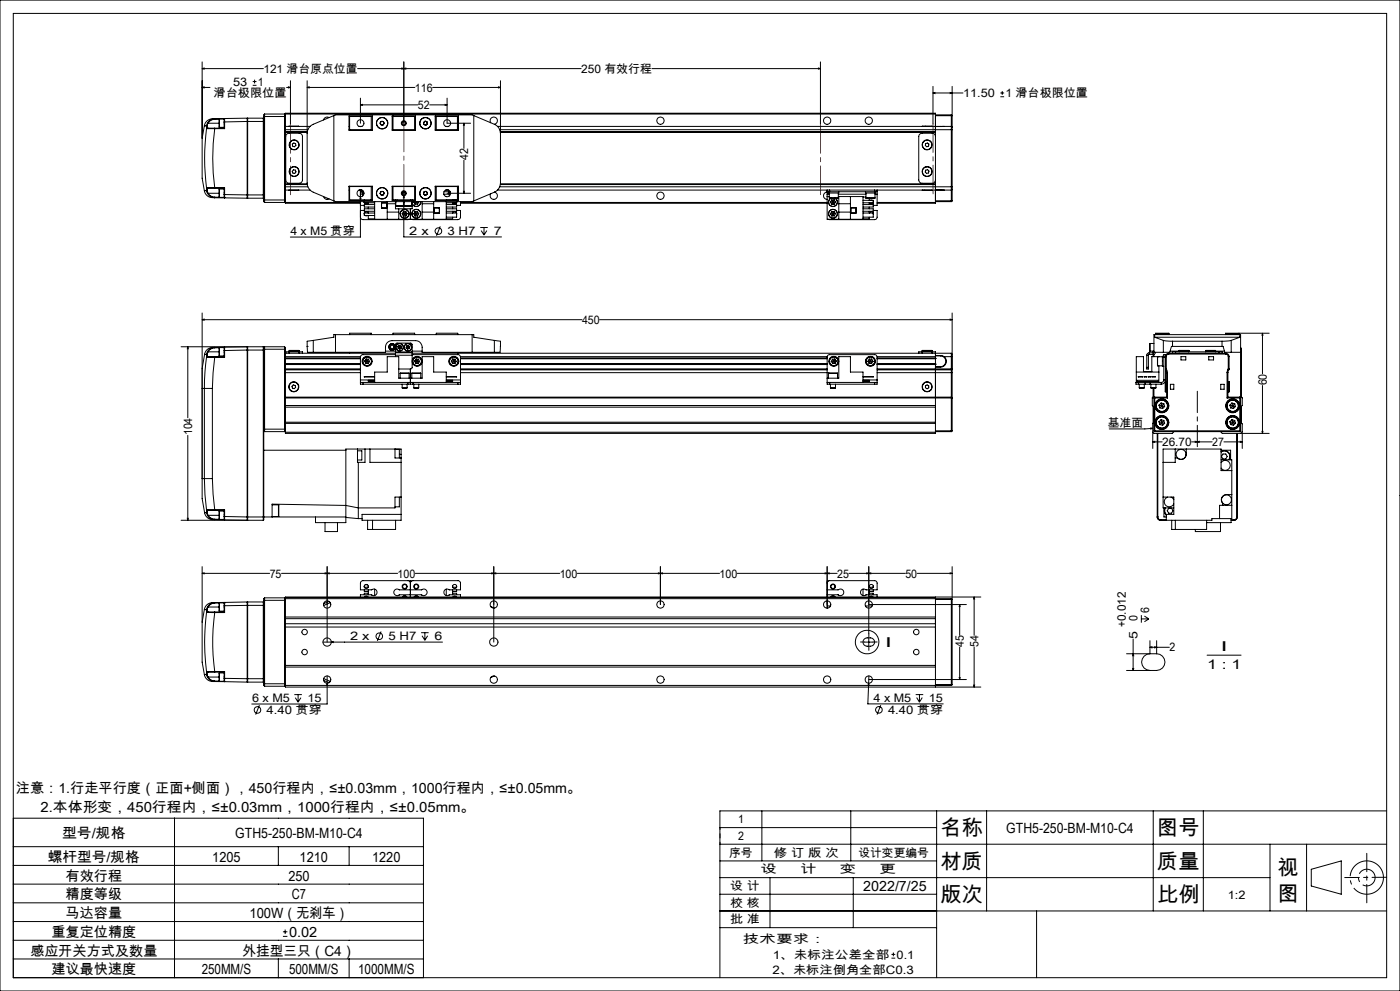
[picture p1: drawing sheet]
<svg xmlns="http://www.w3.org/2000/svg" width="420mm" height="297mm" viewBox="0 0 420 297" stroke-linecap="round" stroke-linejoin="round" font-family="sans-serif">
<g fill="none" stroke="#000" stroke-width=".3">
<path d="M0 0h420v297h-420zM4 4h412v289h-412zM60.6 18.6v22.8M121.1 18.6v18.3M246.1 18.6v18.8M60.6 20.6l.6-.2v.3zM60.6 26.2l.6-.2v.3zM60.6 20.6h18.4M60.6 26.2h2.4M61.3 37.7h.1M61.3 37.7l.7 .1M61.3 37.7l-.7 3.7"/>
<path d="M62 38.3a69.6 69.6 0 0 0 0 18.2M62 38.3l.3 .3M62 37.8v.5M62.1 38.2l.3 .2M62.1 38.2l-.1 .1M62.1 37.7v.5M62.1 37.7l-.1 .1M62.3 38.6h2.1M62.3 36.9l-.3 .9M62.3 36.9h.1M62.4 38.4h2M62.4 38.4l-.1 .2"/>
<path d="M62.4 36.9l-.3 .8M62.4 36.9h3.3M63.7 35.6a2.52 2.52 0 0 0-2.4 2.1M63.7 35.6h.7M64.4 38.6a65.7 65.7 0 0 0 0 17.7M64.4 38.4v.2M64.4 35.6a2.54 2.54 0 0 0-2.1 1.3M64.4 35.6v.1M64.4 35.7l-1.5 .6-.5 .6M64.4 38.6h3M64.4 38.4h2.8M64.4 35.7h1.4"/>
<path d="M65.8 35.7v2.5M65.8 35.7h1.4M65.8 38.2h1.4M67.2 36.5h.2M67.2 35.7v.8M67.2 38.4l.2 .2M67.2 36.5v1.9M67.4 35.5v1M67.4 35.5l6.8-.1v1M67.4 35.5l-.2 .2M67.4 36.5v2.1M67.4 35.5l-3 .1"/>
<path d="M74.2 36.4v22M74.2 36.4l-6.8 .1M74.2 36.4h4.9M74.3 35.4v24M74.3 35.4l-.1 .2M74.3 35.4h4.7M75.8 25.6h1.1M75.8 24.4h1.1M76.4 23.9v1.1M79 35.4v24M79 35.4l.1 .2M79.1 34.9v1.5"/>
<path d="M79.1 36.4v22M79.1 34.9h6.5M79.4 34.2v26.5M79.4 34.2l-.3 .2v.5M79.4 34.2h6M85.4 34.2v26.5M85.4 34.2l.2 .2M85.6 34.2v-.3h195v.3M85.6 34.4v.5M85.6 34.2v.2M85.6 34.9v25M85.6 37.9h7.4"/>
<path d="M85.6 38.9h6.8M85.6 39.6h6.5M85.6 39.7h6.5M85.6 34.2h195M85.6 39.5h6.6M86 26.2h1.1M86.5 26l.6 .2-.6 .1zM86.6 37.9h3M87.1 24.2v13.2M92.1 26.2l.6-.2v.3zM92.1 24.2v30.6a3 3 0 0 0 1.9 2.8l6.2 2.6M92.1 26.2h32.4"/>
<path d="M98.7 35.2a1.12 1.12 0 0 0-1.7 .7M100.2 34.6l-6.2 2.6a2.94 2.94 0 0 0-1.9 2.8M100.2 34.6v25.6M100.2 34.6l.4-.2h41l.5 .2M104.7 34.8h7v4.2h-7zM104.7 37.9h.2M104.7 38.9h.2M104.9 38.9h6.8M107.3 20.6h67M107.7 37.9h.9M108.1 31.4l.6-.1v.3zM108.1 29.4v7.5"/>
<path d="M108.1 31.4h17.2M111.4 34.9v4M111.7 34.9h-6.8v4.1M114.1 36.9l.2 .5M114.3 37.4h.6M114.4 36.4l-.3 .5M114.4 36.4h.5M114.9 36.4l.3 .5M115.2 36.9l-.3 .5M117.7 34.8h6.9v4.2h-6.9zM117.7 34.9h6.9M117.7 38.9h6.9"/>
<path d="M117.9 34.9v4M118 34.8l.1 .1M120.5 20.4l.6 .2-.6 .1zM121.1 20.6l.6-.2v.3zM124.4 34.9v4M127.1 36.7l.1 .6M127.2 37.3l.5 .2M127.5 36.3l.6 .2M127.5 36.3l-.4 .4M128.1 36.5l.1 .6M128.2 37.1l-.5 .4M128.9 31.4h5.2"/>
<path d="M129.8 26.2h20.3M130.6 34.9h6.8v4.1M130.6 34.8h6.9v4.2h-6.9zM130.6 38.9h6.8M130.9 34.9v4M133.5 31.3l.6 .1-.6 .2zM133.7 37.9h.9M134.1 29.4v7.5h7.1M137.2 34.9v4M137.4 37.9h.1M137.4 38.9h.1M139.2 36.9l.1 .6h-.3z"/>
<path d="M139.2 36.9v7.6M142.1 34.6l6.2 2.6a2.94 2.94 0 0 1 1.8 2.8M142.1 34.6v25.6M147.2 36.8a1.1 1.1 0 0 1 .4-1.6 1.1 1.1 0 0 1 1.6 .6 1.1 1.1 0 0 1-.9 1.4M149.2 37.9h133M149.5 26l.6 .2-.6 .1zM149.9 38.9h135.5M150.1 39.6h130.5M150.1 39.7h130.5M150.1 39.5h130.5M150.1 24.2v31.2l-.5 1.1-.8 .8-6.7 2.9M195.6 20.6h50.5"/>
<path d="M245.5 20.4l.6 .2-.6 .1zM276.6 37.9h3M279.9 27.9l.6-.2v.3zM279.9 27.9h9M279.9 25.9v11.2M280.6 34.2v4.7M280.6 38.9v17.1M280.6 34.4h4.8M280.6 34.7h4.8M282.2 37.9h-1.6v1M282.2 37.9h1M282.2 37.9h.1"/>
<path d="M283.2 37.9h-1M283.2 37.9h2.2M285 27.7l.6 .2-.6 .1zM285.4 37.9v1M285.4 37.9l.2 .2M285.4 38.9h.2M285.4 34.4v.3M285.4 34.4l.2 .2-.2 .1M285.4 34.7v3.2M285.4 38.9v17.1M285.6 38.1v.8M285.6 38.9v17.1"/>
<path d="M285.6 25.9v12.2M300.1 29h1.1M300.1 27.9h1.1M300.7 27.3v1.1M60.6 41.4v12l.7 3.8M61.3 57.2a2.44 2.44 0 0 0 2.4 2M61.3 57.2h.1M62 56.5l.1 .2M62 56.5v.5M62 57l.1 .1M62 57l.3 1M62 57l-.7 .2"/>
<path d="M62.1 57.1l.3 .8M62.1 56.7v.4M62.3 56.3l-.3 .2M62.3 56.3l.1 .1M62.3 58a2.56 2.56 0 0 0 2.1 1.3M62.4 56.4h2M62.4 56.4l-.3 .3M62.4 57.9l-.1 .1M62.4 57.9l.5 .7 1.5 .5M62.4 57.9h3.3M63.7 59.2l.7 .1M64.4 56.3h-2.1"/>
<path d="M64.4 56.3v.1M64.4 59.1v.2M64.4 56.3h3M64.4 56.4h2.8M64.4 59.3h3M64.4 59.1h1.4M65.8 56.7v2.5M65.8 56.7h1.4M65.8 59.2h1.4M67.2 58.3h.2M67.2 58.3v.9M67.2 59.2l.2 .1"/>
<path d="M67.2 59.2h.1M67.2 56.4v1.9M67.4 58.3v1M67.4 56.3l-.2 .1M67.4 56.3v2M67.4 58.3l6.8 .1M74.2 58.4v1l-6.8-.1M74.2 58.4h4.9M74.2 59.3l.1 .1M74.3 59.4h4.7M79.1 58.4v1.5M79.1 59.9v.5l.3 .3"/>
<path d="M79.1 59.3l-.1 .1M79.1 59.9h6.5M85.6 59.9v.5M85.6 57h7.4M85.6 56h6.8M85.6 55.2h6.5M85.6 55.3h6.6M86 40.2l.5-.3h3.2a.96 .96 0 0 1 1 1v13a.96 .96 0 0 1-1 1h-3a1.02 1.02 0 0 1-1-1v-13zM86.6 57h3M87.7 43.2l.5-.3 .5 .2 .1 .5-.5 .4-.5-.2zM88 50.9l.6 .1 .2 .5-.4 .5-.5-.1-.2-.5zM97 58.9a1.12 1.12 0 0 0 1.7 .7"/>
<path d="M104.7 55.8h7v4.2h-7zM104.7 57h.2M104.7 56h.2M104.9 55.8v4.1h6.8M104.9 55.9h6.8M107.7 57h.9M108.1 59l.2 .6h-.3zM108.1 56.9v14.1h-21M108.6 57.5v.4h.6M108.8 57.9v.8M108.9 57.5h-.8v.7h.7M108.9 57.2v.3"/>
<path d="M108.9 57.5h.2M109.3 59.9v.1M111.4 55.9v4M114.1 58l.3 .4M114.3 57.4l-.2 .6M114.4 58.4h.5M114.9 57.4l.3 .5M114.9 57.4h-.6M115.2 57.9l-.3 .5M117.7 55.8h6.9v4.2h-6.9zM117.7 59.9h6.9M117.7 55.9h6.9"/>
<path d="M117.9 55.9v4M118.1 59.9l-.1 .1M118.6 59.9v.1M119.1 59.9v.1M120.6 57.9h1M120.9 57.5h.5M121.1 58.7l.2 .6h-.3zM121.1 57.2v13.8h29.4M123.1 59.9v.1M123.6 59.9h.2M124.4 55.9v4M127.1 58.1l.4 .4"/>
<path d="M127.2 57.5l-.1 .6M127.8 57.4l.4 .4M127.8 57.4l-.6 .1M128 58.3l-.5 .2M128.2 57.8l-.2 .5M130.6 55.8h6.9v4.2h-6.9zM130.6 55.9h6.8M130.9 55.9v4M133.1 58.2h1.7M133.2 57.5h1.9M133.7 57h.9M133.8 58.9h.1"/>
<path d="M133.9 59.9v.1M134.1 57.9h7.1M134.6 57.5v.4h.6M134.8 57.9v.8M135.8 59.9v.1M137.2 55.9v4M137.4 57.9h.1M137.4 57.5h.1M137.4 55.8v4.1h-6.8M137.4 57h.1M137.4 56h.1M137.4 59.3h.1"/>
<path d="M137.5 59.3l-.1 .1M137.5 57.9v1.4M137.5 58.2h.1M139 57.3h.3l-.1 .6zM139.2 48v9.9M148.3 57.6a1.11 1.11 0 0 1 .9 1.4 1.11 1.11 0 0 1-1.5 .7 1.11 1.11 0 0 1-.5-1.6M149.2 57h98.9M149.9 56h135.5M150.1 55.2h130.5M150.1 55.3h130.5M248.1 57.5h.8M248.1 57h.8"/>
<path d="M248.1 57.5v.7M248.1 57.6a1.09 1.09 0 0 0-1 1.1 1.09 1.09 0 0 0 1 1.1M248.1 57v.5M248.1 58.2v7.5h10.8v-6.8h-7.4M248.1 58.9h.7M248.1 58.2h.7M248.6 57.5v.4h3v-.4M248.8 59.3h2.7M248.8 57.9v1.4M248.9 57v.5M248.9 57h13.5M248.9 57.5h13.5"/>
<path d="M249.3 59.4a1.35 1.35 0 0 0-.5 2 1.35 1.35 0 0 0 2.1 0 1.35 1.35 0 0 0-.4-2M249.4 59.4a1.31 1.31 0 0 0-.5 2 1.31 1.31 0 0 0 2 0 1.31 1.31 0 0 0-.5-2M249.5 59.9l-.4 .7M249.5 59.9l.4 .7M250.3 59.9h-.8M250.3 59.9l.3 .7M250.3 59.9l-.4 .7M251.5 57.9v1.4M251.5 58.2h8.3M251.6 58.9v6.8M255.1 58.9v6.8M258.9 59.1h.9"/>
<path d="M259.6 57.5v.4h3v-.4M259.8 59.3v.1M259.8 59.3h2.7M259.8 57.9v1.4M259.8 59.4h.1M260.8 59.4v.6M262.4 57h.7M262.4 57.5h.7M262.4 57v.5M262.5 59.3l-2.7 .1M262.5 57.9v1.4M262.5 58.2h.6"/>
<path d="M263.1 57.5v.7M263.1 57v.5M263.1 58.2v3.4h-1.1M263.1 57h19.1M276.6 57h3M277.7 43.1l.5-.2 .5 .3-.1 .6-.5 .2-.5-.4zM277.7 51l.6-.1 .4 .4-.2 .6-.5 .1-.4-.5zM280.6 56v.9h1.6M280.6 40.9a.96 .96 0 0 0-1-1h-3a1.02 1.02 0 0 0-1 1v13a1.02 1.02 0 0 0 1 1h3a.96 .96 0 0 0 1-1M280.6 56v4.7M282.2 56.9l1 .1M282.2 57h1"/>
<path d="M282.2 56.9v.1M283.2 57h2.2M285.4 56h.2M285.4 56v1M285.4 57v3.2M285.6 56v.7M285.6 56.7l-.2 .3M285.6 56.7v3.5M79.4 60.7h6M85.6 60.7v.2h22.5M85.6 60.4v.3M85.6 60.7h22.5"/>
<path d="M85.6 60.4l-.2 .3M100.2 60.2l.4 .2h41l.5-.2M108.1 65.1l.3 .5 .5 .2 13.9-.1M108.1 61.6h1.2M108.1 63.1h1.2M109.3 60.7h.1M109.3 60.8a.61 .61 0 0 0 .6 .4 .61 .61 0 0 0 .6-.4v.5M109.3 60.4v.3zM109.3 63.8v.8h3.1M109.3 63.8h3.1M109.3 60.8h3.1M109.3 63.9v.3"/>
<path d="M109.4 60.9h1M109.6 64.6h.6M110.5 63.3v.5a.63 .63 0 0 0-.6-.3 .63 .63 0 0 0-.6 .3M110.5 62.1v.5M110.5 64.6v1h1.9M112.4 60.4v5.3h21.5v-5.3M112.4 61.3h-3.1v.8h3.1M112.4 62.6h-3.1v.7h3.1M114.4 60.8h1.6v1.6h-1.6zM114.5 62.3h1.5M114.5 60.8h1.5M116.2 60.4v5.3"/>
<path d="M116.2 61.1h2.4M116.2 63.6h3.4M118.6 60.4v.3M118.6 61.8v.8h5v-.8M118.6 60.7v1.1M118.6 61.8h5M118.6 60.7h.1M118.7 61.6h2.3M118.7 60.4v1.2M119.6 62.6v3.1M120.6 64.1h1.5M120.6 64.1l.4 .6"/>
<path d="M121 63.4h.7M121 64.7h.8M121 63.4l-.4 .7M121 63.4l.4 .7M121 60.4v1.2M121 60.7h.2M121.2 61.6h.1M121.2 60.4v1.2M121.3 61.7h1.3M121.4 64.1l.4 .6M121.4 64.1l-.4 .6M121.7 63.4l.4 .7"/>
<path d="M121.7 63.4l-.3 .7M122.1 64.1l-.3 .6M122.6 61.6h.9M123.1 62.6v3.1M123.5 61.6l-.9 .1M123.5 60.4v1.2M123.5 60.7h.1M123.6 60.4v.3M123.6 60.9a1.32 1.32 0 0 0 1.6 1 1.32 1.32 0 0 0 1-1.5 1.34 1.34 0 0 1-1 1.5 1.34 1.34 0 0 1-1.6-.8M123.6 60.7v1.1M124.1 64.1l.4 .6M124.1 64.1h1.5"/>
<path d="M124.1 60.6l.4 .6M124.1 60.6h1.5M124.2 60.4l-.1 .2M124.4 60h.2M124.5 63.4h.8M124.5 63.4l-.4 .7M124.5 64.7h.8M124.5 63.4l.4 .7M124.5 61.2h.8M124.8 60.4l.1 .2M124.9 64.1l.4 .6M124.9 64.1l-.4 .6"/>
<path d="M124.9 60.6l.4 .6M124.9 60.6l-.4 .6M125 60.4l-.1 .2M125.3 63.4l.3 .7M125.3 63.4l-.4 .7M125.6 60.4v.2M125.6 64.1l-.3 .6M125.6 60.6l-.3 .6M126.6 60.4v5.3M126.6 61.1h3.5M126.6 63.6h3.5M130.1 60.4v5.3"/>
<path d="M130.2 62.3h1.6v1.6h-1.6zM130.3 62.3h1.5v1.5h-1.5M132.1 67.8l-1.1 2.9M133.9 61.3h3.1v.8h-3.1M133.9 62.6h3.1v.7h-3.1M133.9 63.8h3.1M133.9 60.8h3.1M135.8 63.3v.5a.66 .66 0 0 1 .6-.3 .66 .66 0 0 1 .6 .3M135.8 62.1v.5M135.8 65.1v.5h-1.9M135.9 60.9h1M136.1 60h.6"/>
<path d="M137 60h.1M137 60.8a.64 .64 0 0 1-.6 .4 .64 .64 0 0 1-.6-.4v.5M137 60.4v.3zM137 63.9v.3M137 63.1h1.1v2.3l-.7 .4-13.9-.1M137 63.8v1.3h-3.1M137 60.7h.1M138.1 60.4v1.2h-1.1M138.1 60.9h110M138.1 60.7h110M144.1 68.2h2.2M144.4 69.1l.8 1.3"/>
<path d="M145.2 68.2v2.2M146 69.1l-.8 1.3M249.1 64.1l.5 .6M249.1 60.6h1.5M249.1 60.6l.4 .6M249.5 63.4l-.4 .7M249.5 63.4l.4 .7M249.9 64.1l.4 .6M249.9 64.1l-.3 .6M249.9 60.6l.4 .6M249.9 60.6l-.4 .6M250.2 63.4h-.7"/>
<path d="M250.2 63.4l.4 .6M250.2 63.4l-.3 .7M250.3 61.2h-.8M250.3 64.7h-.7M250.6 64l-.3 .7M250.6 64l-1.5 .1M250.6 60.6l-.3 .6M251.6 61.1h3.5M251.6 63.6h3.5M255.2 62.3h1.6v1.6h-1.6zM256.8 62.3h-1.5v1.5h1.5M258.9 60h3.1v.8"/>
<path d="M258.9 61.3h3.1v.8h-3.1M258.9 62.6h3.1v.7h-3.1M258.9 63.8h3.1M258.9 60.8h3.1M260.8 63.3v.5a.63 .63 0 0 1 .6-.3 .63 .63 0 0 1 .6 .3M260.8 62.1v.5M260.8 65.1v.5h-1.9M260.9 60.9h1M261.1 60h.6M262 60.8a.61 .61 0 0 1-.6 .4 .61 .61 0 0 1-.6-.4v.5M262 60.4v.3M262 63.9v.3"/>
<path d="M262 63.1h1.1v2.1l-.2 .4-.5 .2-13.9-.1M262 63.8v1.3h-3.1M262 60.7h.1M263.1 60.7h17.5M280.6 60.7v.2h-17.5M280.6 60.4h4.8M280.6 60.2h4.8M285.4 60.2h.2M285.4 60.2v.2M285.6 60.2l-.2 .2M60.6 95.8l.6-.2v.4zM60.6 93.8v49.6"/>
<path d="M60.6 95.8h114M179.9 95.8h105.7M285 95.6l.6 .2-.6 .2zM285.6 93.8v16.8M371.7 99.9v.4M378.7 99.9l.2 .6h-.3zM378.7 99.9v12.1M380.8 99.9h-13.1v.4M56.3 103.9l.2 .6h-.3zM56.3 103.9v21.3M61.3 116.4h2.4M61.3 116.4v27"/>
<path d="M61.4 106.2l-.8 4.2v6h.7M61.4 106.2l.6 .1M62 106.8l-.5 4.6-.2 5M62 106.8l.3 .3M62 106.3v.5M62.1 106.7l-.1 .1M62.1 106.7l.3 .2M62.1 106.2v.5M62.1 106.2l-.1 .1M62.3 107.1h2.1M62.3 105.3l-.3 1M62.3 105.3l.1 .1"/>
<path d="M62.4 106.9h2M62.4 106.9l-.1 .2M62.4 105.4l-.3 .8M62.4 105.4h3.3M63.7 116.4v27M64.4 104.1a2.63 2.63 0 0 0-3 2.1M64.4 107.1l-.7 9.3M64.4 106.9v.2M64.4 104.1l-1.3 .4-.8 .8M64.4 104.1v.1M64.4 104.2l-1.5 .6-.5 .6M64.4 107.1h3"/>
<path d="M64.4 106.9h2.8M65.8 104.2h-1.4M65.8 104.2v2.5M65.8 104.2h1.4M65.8 106.7h1.4M67.2 106.9l.2 .2M67.2 105.1h.2M67.2 104.2v.9M67.2 105.1v1.8M67.2 104.2h.1M67.4 104v1.1M67.4 104l6.8-.1v1"/>
<path d="M67.4 104l-.2 .2M67.4 105.1v2M67.4 104l-3 .1M74.2 104.1l.1-.2v52l-.1-.1M74.2 104.9l-6.8 .2M74.2 104.9v50M74.2 104.9h4.9M79 103.9v52M79 103.9l.1 .3M79 103.9h-24.7M79.1 104.2v.5M79.1 104.7v23.9"/>
<path d="M79.1 104.7h6.5M79.4 103.9v25.5M79.4 103.9h6M79.4 103.9l-.3 .3M85.4 103.9v25.5M85.4 103.9l.2 .3v.5M85.6 119v.3M85.6 106.9h22.6M85.6 119.3h199.8M85.6 119h199.8M85.6 105.9h33M85.6 110.6h22.5"/>
<path d="M85.6 110.8h22.5M85.6 111.7h22.5M85.6 104.7v14.3M85.6 107.4h22.5M85.6 109.1h22.5M85.6 107.5h22.5M85.6 109h22.5M85.6 107.3h22.5M85.6 109.3h22.5M86.7 105.3l.1 .1M86.7 105.1h3M86.7 105.4h-1v.5"/>
<path d="M86.7 105.3h3M86.7 105.1v.2M86.7 105.4v.5M86.7 105.4h3M88 115.4l.5 .1 .2 .6-.4 .4-.6-.2-.1-.5zM89.7 105.3v.1M89.7 105.4h1v.5M89.7 105.1v.2M89.7 105.4v.5M92.1 103.8l.2 1.8h1.7M92.1 103.8h.1M94 105.6h21.6a3.4 3.4 0 0 1 .6-2.9l.7-.5 .8-.1h6.9a1.99 1.99 0 0 1 2 2v1.5h21.7"/>
<path d="M94 102l-1.9 .3v1.5M94 102l6.2-.9v-.8h41.9v.8l6.2 .9M94 102v3.6M100.6 100.3v5.3M104.9 100.3v-.4h6.5v.4M104.9 105.6v.3M108.1 114.6v.5h.8M108.1 114.6h.8M108.1 113.9v.7M108.1 113.9h4.3M108.9 114.6h13.5M108.9 115.1h13.5"/>
<path d="M108.9 114.6v.5M109.4 108.2l.3 .7M109.4 108.2l.7 .1M109.7 108.9l.8 .1M109.8 107.6l.8 .1M109.8 107.6l-.4 .6M109.8 107.6l.3 .7M110.1 108.3h.8M110.1 108.3l.4 .7M110.1 108.3l-.4 .6M110.6 107.7l.3 .6M110.6 107.7l-.5 .6"/>
<path d="M110.9 108.3l-.4 .7M112.4 114.6v-3.1h3.8v-4.6h3.4v6.4h7v-6.4h3.5v4.6h3.8v3.1M112.4 114h-1.9v.3h1.9M112.4 112.9h-3.1l3.1 .1M115.6 105.2h3M117.9 100.3v-.4h6.5v.4M118.6 105.7v.8M118.6 105.5v.2M118.6 105.5v-2.3l.4-.4 4.4 .1 .2 .4v2.2M118.6 106.3l-10.1 .1-.4 .6v6.9M118.6 106.5v.4M118.6 105.7h5"/>
<path d="M118.6 106.5h5M118.6 105.5h5M119.3 103.9l.2 .6M119.3 103.9l.6 .2M119.5 104.5l.5 .1M119.6 110.6h3.5M119.8 103.5l.5 .2M119.8 103.5l-.5 .4M119.8 103.5l.2 1.1M119.9 104.1l-.4 .4M119.9 104.1l.5 .2M120.1 111.8h.1"/>
<path d="M120.1 111.9v1.4M120.1 111.8h2.6M120.3 103.7l.1 .6M120.3 103.7l-.4 .4M120.4 104.3l-.4 .3M120.6 116.2h1.5M120.6 115.1v1.1M121.8 104.3l.5 .3M122 103.7l-.2 .6M122 103.7l.4 .4M122.1 115.1v1.1M122.4 114.6h1.5"/>
<path d="M122.4 115.1h.7M122.4 104.1l.4 .4M122.4 104.1l-.6 .2M122.4 114.6v.5M122.5 103.5l-.5 .2M122.5 103.5l.4 .4M122.5 103.5l-.2 1.1M122.7 111.9h.1M122.7 111.9v1.4M122.8 104.5l-.5 .1M122.9 103.9l-.1 .6M122.9 103.9l-.5 .2"/>
<path d="M123.1 115.1h.8M123.1 110.6v4.5M123.5 111.9h2.7M123.5 111.9v1.4M123.6 105.7v.8M123.6 106.5v3.6l-.1 .4-.4 .1M123.6 105.5v.2M123.6 106.3h14.1l.4 .7v6.9M123.6 105.9h161.8M123.6 105.2h3M123.9 114.6h13.5M123.9 114.6v.5"/>
<path d="M123.9 115.1h13.5M124.1 116.2h1.5M124.1 115.1v1.1M124.4 108.2l.3 .7M124.4 108.2l.7 .1M124.7 108.9l.7 .1M124.8 107.6l.8 .1M124.8 107.6l-.4 .6M124.8 107.6l.3 .7M125.1 108.3h.8M125.1 108.3l.3 .7M125.1 108.3l-.4 .6"/>
<path d="M125.6 107.7l.3 .6M125.6 107.7l-.5 .6M125.6 115.1v1.1M125.9 108.3l-.5 .7M126.2 111.8l-2.7 .1M126.2 111.9h.1M126.2 111.9v1.4M130.9 100.3v-.4h6.3l.2 .4M133.9 114h1.9v.3h-1.9M133.9 112.9h3.1l-3.1 .1M133.9 113.9h4.2M135.4 108.2l.3 .7"/>
<path d="M135.4 108.2l.7 .1M135.7 108.9l.8 .1M135.8 107.6l.8 .1M135.8 107.6l-.4 .6M135.8 107.6l.3 .7M136.1 108.3h.8M136.1 108.3l.4 .7M136.1 108.3l-.4 .6M136.6 107.7l.3 .6M136.6 107.7l-.5 .6M136.9 108.3l-.4 .7M137.4 114.6h.7"/>
<path d="M137.4 105.6v.3M137.4 114.6v.5M138.1 106.9h110M138.1 114.6v.5h-.7M138.1 113.9v.7M138.1 110.6h110M138.1 110.8h110M138.1 111.7h110M138.1 107.4h110M138.1 109.1h110M138.1 107.5h110M138.1 109h110"/>
<path d="M138.1 107.3h110M138.1 109.3h110M141.6 100.3v5.3M148.3 102l1.8 .3-.1 3.3h-1.7M148.3 102v3.6M248.1 114.6h.8M248.1 113.3h3.5v-6.4h3.5v4.6h3.8v3.1M248.5 111.9h2.7M248.5 111.9h.1M248.5 111.9v1.4M248.9 114.6h13.5M248.9 115.1h13.5"/>
<path d="M248.9 114.6v.5M249.1 116.2h1.5M249.1 115.1v1.1M249.4 108.3l.4 .6M249.7 107.7l-.3 .6M249.7 107.7l.4 .6M250.1 108.3h-.7M250.1 108.3l.4 .6M250.1 108.3l-.3 .6M250.5 107.6l-.8 .1M250.5 107.6l.4 .6M250.5 107.6l-.4 .7"/>
<path d="M250.5 108.9h-.7M250.6 115.1v1.1M250.9 108.2l-.4 .7M250.9 108.2l-.8 .1M251.2 111.9v1.4M258.9 114h1.9v.3h-1.9M258.9 112.9h3.1l-3.1 .1M258.9 113.9h4.2M260.4 108.3l.3 .6M260.4 108.3h.7M260.7 108.9h.8M260.8 107.6h.7"/>
<path d="M260.8 107.6l-.4 .7M260.8 107.6l.3 .7M261.1 108.3h.8M261.1 108.3l.4 .6M261.1 108.3l-.4 .6M261.5 107.6l.4 .7M261.5 107.6l-.4 .7M261.9 108.3l-.4 .6M262.4 114.6h.7M262.4 114.6v.5M263.1 113.9v-7l-.3-.5-14.1-.1-.6 .6v8.2h.8M263.1 114.6v.5h-.7"/>
<path d="M263.1 113.9v.7M263.1 106.9h17.5M263.1 110.6h22.3M263.1 110.8h22.3M263.1 111.7h22.3M263.1 107.4h17.5M263.1 109.1h17.5M263.1 107.5h17.5M263.1 109h17.5M263.1 107.3h17.5M263.1 109.3h17.5M276.6 105.3l.1 .1"/>
<path d="M276.6 105.1h3M276.6 105.4h-1v.5M276.6 105.3h3M276.6 105.1v.2M276.6 105.4v.5M276.6 105.4h3M277.6 115.6l.5-.2 .5 .2v.6l-.5 .3-.5-.3zM279.6 105.3v.1M279.6 105.4h1v.5M279.6 105.1v.2M279.6 105.4v.5M280.6 105.9v.7h1.6"/>
<path d="M280.6 109.3v1.5M280.6 110.8v.9M280.6 111.7v18.2h-195v-10.6M280.6 105.9v1M280.6 107.3v.1M280.6 109.1v.2M280.6 107.4h.1M280.6 109.1h.1M280.6 106.6h1.6M280.6 106.9v.4M280.6 107.4v1.7M280.6 109.9h1.6"/>
<path d="M280.6 110.1h1.6M282.2 106.6l1 .3M282.2 106.6a1.62 1.62 0 0 1 1.6 1.7 1.62 1.62 0 0 1-1.6 1.6M282.2 106.6h.1M282.2 109.9v.2M283.2 106.9a1.79 1.79 0 0 1 .6 2 1.79 1.79 0 0 1-1.6 1.2M283.2 106.9h2.2M285.4 119l.2 .2-.2 .1M285.4 119v.3M285.4 105.9v1M285.4 105.9l.2 .2v.8h-.2M285.4 110.6v.2"/>
<path d="M285.4 110.6h.2M285.4 110.8v.9M285.4 111.7h.2M285.4 106.9v3.7M285.4 111.7v7.3M285.4 119.3v9.8M285.6 110.7l-.2 .1M285.6 110.6v.1M285.6 110.7v1M285.6 111.7v17.4M340.9 111.5h6.8M341 114h6.5v.3h-6.5z"/>
<path d="M341.5 112.9l1.3 .1zM341.5 114.6h-.7v.5h.7M341.5 114.6h6.9M341.5 115.1h2M341.5 114.6v.5M341.8 116.2h1.5M341.8 115.1v1.1M343.3 112.9l.7 .1zM343.3 115.1v1.1M343.5 115.1h1.5M343.5 114.6v.5M344 110.1v.5h.5v-.5"/>
<path d="M344 106.5h.5M344 110.1h.5M344 106.5v3.6M344.5 112.9l.8 .1zM344.5 106.5v3.6M344.8 105.7l-.6 .2-.2 .6M344.8 106.2l-.3 .3M344.8 105.7v.5M344.9 103l.1 2.2M344.9 103h.1M345 102.9l-.1 .1M345 102.9v2.3"/>
<path d="M345 105.2h1.2M345 102.9h1.2M345 114.6v.5M345 115.1h3.4M345.3 116.2h1.5M345.3 115.1v1.1M345.8 112.9l.8 .1zM345.9 119l-.2 .2v2.3l.5 .5M345.9 119h4.1M345.9 105.2v1.7M345.9 116.3v2.7M346.2 105.5l-.2 .2h-1.2"/>
<path d="M346.2 119.3h.2M346.2 119.3l.2-.3v.3M346.2 106.2v.7M346.2 116.3v2.7M346.2 119.3v9.8M346.4 101.1h25.6M346.4 101.1l2.6 .9M346.4 100.3v.8M346.4 119.3h3.8M346.4 119.3v9.8M346.7 105.6l-.5 .6h-1.4M346.7 100.3v-.4h4v.4"/>
<path d="M346.7 100h4M346.8 115.1v1.1M347.3 106.9v2.7M347.3 106.9h1.4M347.3 109.6h1.4M347.7 106.9h-2.2v4.5h-2.5v-4.5h-2.1v7.7M347.7 109.6v5M348.4 114.6v.5M349 102l2.8 .3M349 105.6h-2.8v-5.3h26v18.7M349 102v3.6M349.1 106.8h-.4v3h.4"/>
<path d="M349.1 113.9l-.3 .6-.4 .1M349.1 113.9h.5M349.1 107h.5M349.1 107v6.9M349.6 114.4v3M349.6 113.9a1.33 1.33 0 0 1-1.2 1.2M349.6 106.9v-.6h-.5v.7M349.6 106.9h.3M349.6 117.4h.3M349.6 114.4h.3M349.6 106.9v7M349.7 110.8l.3 .9"/>
<path d="M349.9 110.6h-.3l.1 .2M349.9 110.6v.1M349.9 106.9v3.7M349.9 114.4l.1 .1M349.9 110.7l-.2 .1M349.9 110.7l.3 1M349.9 114.4v3M350 117.4h-.1M350 119l.2 .3M350 111.7h.2M350 111.7v7.3M350.2 111.7v7.6"/>
<path d="M350.6 105.9v.2M350.6 105.9a1.02 1.02 0 0 0-1 1M350.6 106.1l-.6 .4-.1 .4M350.6 105.9h17.1M350.6 106.1h17.1M351 105.2h2.7M351.1 115.2h1v1.5h-1zM351.8 103.8h-.4l-.5 1.8h-1.9M351.8 102.3h14.8M351.8 103.8h14.8M351.8 102.3v1.5M352.7 105.4h-1v.5"/>
<path d="M352.7 105.4h13M352.7 105.4v.5M353.7 105.1h3M353.7 105.3l.1 .1M353.7 105.3h3M353.7 105.1v.2M354.3 106.9h1.4v1h-1.4zM356.7 105.3l-.1 .1M356.7 105.1v.2M361.7 105.3v.1M361.7 105.1h3M361.7 105.3h3"/>
<path d="M361.7 105.1v.2M362.6 106.9h1.5v1h-1.5zM364.7 105.3l-.1 .1M364.7 105.2h2.6M364.7 105.1v.2M365.7 105.4h1v.5M365.7 105.4v.5M366.2 115.2h1v1.5h-1zM366.6 103.8h.3l.5 1.8h2M366.6 102.3v1.5M367.7 100h4M367.7 105.9v.2"/>
<path d="M367.7 105.9a1.02 1.02 0 0 1 1 1M367.7 106.1l.6 .3 .2 .5M368.1 111.7h.3M368.1 119.3h3.8M368.1 111.7v7.6M368.4 117.4h.1M368.4 119l-.3 .3M368.4 119h4M368.4 111.7v7.3M368.4 114.4v.1M368.4 110.7l-.3 1M368.4 110.7l.3 .1"/>
<path d="M368.4 114.4v3M368.4 117.4h.3M368.4 114.4h.3M368.5 110.6l-.1 .1M368.5 110.6h.2M368.5 106.9h.2M368.5 106.9v3.7M368.7 110.8l-.3 .9M368.7 114.4v3M368.7 110.6v.2M368.7 106.9v3.7M369.4 102l-2.8 .3"/>
<path d="M369.4 105.6h2.8M369.4 102v3.6M371.9 119.3h.3M371.9 119.3v-.3l.3 .3M371.9 119.3v9.8M372 101.1l-2.6 .9M372 100.3v.8M372.2 104.1l.2 .6M372.2 104.7h.2M372.2 119.3v9.8M372.4 119l.3 .2v2.3l-.5 .5M372.4 104.7v14.3"/>
<path d="M378.7 115.5v14.4M56.3 130.5v25.4M79.1 129.1l-.1 26.8M79.1 128.6v.5M79.1 134.9h24.7M79.1 128.6h6.5M79.1 129.1l.3 .3M79.4 129.4h6M85.6 121.5h195M85.6 122h195M85.6 126.9h195M85.6 129.5h195"/>
<path d="M85.6 126.5h195M85.6 129.1l-.2 .3M107.2 135.1h1.3v2.8h-1.3M107.2 134.6v4h2.3v-4M107.5 138.6v16.8M111 134.6v4h9.3M118.5 134.7h1.3v2.6M118.5 134.6v2.7h1.8M119.8 136.2h.5M120.3 136.2v1.1M120.3 137.3v18.6h-11.7v-1.7h11.7M120.3 136.2v-1.6h-16.5v22h-9.1v-1.7"/>
<path d="M280.6 129.1h4.8M280.6 129.4h4.8M285.4 129.1h.2M285.4 129.1v.3M285.6 129.1l-.2 .3M345.2 128.3l.6 .1-.6 .2zM345.8 132.4l.6-.1v.3zM345.8 128.4l-13 .1M345.8 132.4h2.9M345.9 121.8v5M346.2 129.1l.2 .3M346.2 129.1h.2"/>
<path d="M346.2 126.5l-.4 .4v7.5M346.4 129.1v.3M346.4 129.1h25.5M346.4 129.4h25.5M347.2 129.9v25M347.3 129.9v25M347.7 121.4l.2 .8M347.7 121.4l1.7 .4M347.7 126.4l.2 .8M347.7 126.4l.8 .2M347.9 122.2l.9 .2M347.9 127.2l.9 .3"/>
<path d="M348.3 120.8l.8 .2M348.3 120.8l-.6 .6M348.3 120.8l.2 .8M348.3 125.8l.8 .2M348.3 125.8l-.6 .6M348.3 125.8l.2 .8M348.5 121.6l-.6 .6M348.5 121.6l.3 .8M348.5 126.6l.9 .3M348.5 126.6l.3 .9M348.5 126.6l-.6 .6M349.1 121l.3 .8"/>
<path d="M349.1 121l-.6 .6M349.1 126l.3 .9M349.1 126l-.6 .6M349.4 121.8l-.6 .6M349.4 126.9l-.6 .6M352.2 129.4l-.5 .5h-5.5l-.4-.4M352.6 134.6v4h-3.7M355.9 134.6a2.8 2.8 0 0 1-.6 2.8 1.64 1.64 0 0 1-2.1-.1h-.6M357.5 132.4h6.1M358.6 132.3l.6 .1-.6 .2zM359.2 132.4l.6-.1v.3zM366.2 129.4l.5 .5h14.1"/>
<path d="M366.3 138.6a1.5 1.5 0 0 1 2.3-.3 1.5 1.5 0 0 1 0 2.3 1.5 1.5 0 0 1-2.3-.3M366.3 135.4a1.75 1.75 0 0 1 2.3 .2 1.75 1.75 0 0 1 .2 2.2M366.3 135.5a1.65 1.65 0 0 1 2.2 .1 1.65 1.65 0 0 1 .1 2.2M366.3 137.8h3.2v17.6h-5.9v.5h-15.4M366.3 134.9h2.9v2.9M366.9 136.1h.8l.5 .7-.5 .7h-.8l-.5-.7zM367.2 132.4h5.5M369 121.4l.2 .8M369 121.4l.8 .2M369 126.4l.2 .8M369 126.4l.8 .2M369.2 122.2l.8 .2"/>
<path d="M369.2 127.2l.8 .3M369.6 120.8l.8 .2M369.6 120.8l-.6 .6M369.6 120.8l.2 .8M369.6 125.8l-.6 .6M369.6 125.8l.8 .2M369.6 125.8l.2 .8M369.8 121.6l-.6 .6M369.8 121.6l.2 .8M369.8 121.6l.8 .2M369.8 126.6l.2 .9M369.8 126.6l.8 .3"/>
<path d="M369.8 126.6l-.6 .6M370.4 121l.2 .8M370.4 121l-.6 .6M370.4 126l.2 .9M370.4 126l-.6 .6M370.6 121.8l-.6 .6M370.6 126.9l-.6 .6M371 129.9v25M371.2 129.9v25M371.9 129.1v.3M371.9 129.1h.3M372.1 132.3l.6 .1-.6 .2z"/>
<path d="M372.2 129.1l-.3 .3M372.2 126.5l.5 .5v7.4M372.4 121.8v5M372.7 129.4l-.5 .5M378.6 129.3h.3l-.2 .6zM56.2 155.3h.3l-.2 .6zM60.6 143.4v6l.8 4.3M60.6 143.4h.7M61.3 143.4l.2 4.9 .5 4.8M61.3 143.4h2.4M61.4 153.7a2.63 2.63 0 0 0 3 2M62 153.1l.1 .1"/>
<path d="M62 153.1v.5M62 153.6h.1M62 153.6l.3 .9M62 153.6l-.6 .1M62.1 153.6l.3 .8M62.1 153.2v.4M62.3 152.8h2.1M62.3 152.8l-.3 .3M62.3 152.8l.1 .1M62.3 154.5a2.46 2.46 0 0 0 2.1 1.2M62.4 152.9h2M62.4 152.9l-.3 .3"/>
<path d="M62.4 154.4l-.1 .1M62.4 154.4l.5 .7 1.5 .5M62.4 154.4h3.3M63.7 143.4l.7 9.4M64.4 152.8v.1M64.4 155.6v.1M64.4 152.8h3M64.4 152.9h2.8M64.4 155.7l3 .1M64.4 155.6h1.4M65.8 153.2v2.5M65.8 153.2h1.4"/>
<path d="M67.2 154.8v.8M67.2 154.8h.2M67.2 155.6l.2 .2M67.2 155.6l-1.4 .1M67.2 152.9v1.9M67.4 154.8v1M67.4 152.8l-.2 .1M67.4 152.8v2M67.4 154.8l6.8 .1M74.2 154.9v1l-6.8-.1M74.2 154.9h29.6M79 155.9h-24.7"/>
<path d="M81.6 154.8h1.9M81.6 151.3h1.9M83.5 151.3v3.5M97.5 156.6v2.7h3.7v-2.7M103.8 155.1l3.7 .3M107.5 155.4h1.1M110.3 155.9v2.8h8.4v-2.8M111.8 155.9v2.8M119.8 149v2.9h-1.3M120.3 149h-1.8v3.2h-11l-3.7-.7-22.2-.4v3.8M347.2 154.9a1.02 1.02 0 0 0 1 1M347.2 154.9h.1"/>
<path d="M347.3 154.9a.84 .84 0 0 0 .9 .9M348.2 155.9h.1M348.2 155.8v.1M348.2 155.8h1.7M348.9 149h3.2v5.2h-2.2v1.7M349.2 152.2v2.7h.7M349.5 152.2a1.79 1.79 0 0 0 .4 2.2M349.6 152.2v.1a1.65 1.65 0 0 0 .3 1.9M350.3 149a1.51 1.51 0 0 0-.6 2.4 1.51 1.51 0 0 0 2.4-.4M350.6 152.3h.9l.4 .8-.4 .7h-.9l-.4-.7zM351.3 149l.8 .8M351.5 155.9v2.8h10.5v-2.8"/>
<path d="M352.6 155.9v2.8M366.1 156.6v2.7h-7.5v-.6M369.3 155.9h.9M369.3 155.4v1.2h-7.3M369.3 155.8h.9M369.5 148.2h-1.6a1.56 1.56 0 0 0-1.4 1 1.56 1.56 0 0 0 .3 1.7v.5M369.5 141h-3.2v-6.4h-17.4v17.6h3.2M369.5 151.4h-3.6v4M370.2 155.8v.1M371 154.9a.84 .84 0 0 1-.8 .9M371 154.9h.2M371.2 154.9a1.02 1.02 0 0 1-1 1"/>
<path d="M60.6 171.8l.6-.1v.3zM60.6 169.8v16.6M60.6 171.8h20.3M79.1 179.9v.7M79.1 179.9h6.5M79.4 179.2v26.5M79.4 179.2l-.3 .2v.5M79.4 179.2h6M84.5 171.8h34.8M85.4 179.2v26.5M85.4 179.2l.2 .2h199.8M85.6 179.1h195"/>
<path d="M97.5 171.7l.6 .1-.6 .2zM98.1 171.8l.6-.1v.3zM98.1 169.8v22.6M108.1 178.9v-.6h3.3a1.03 1.03 0 0 0 1.4-.1 1.03 1.03 0 0 0 0-1.4 1.03 1.03 0 0 0-1.4 0h-3.3l.2-2.5 .4-.3h13.8l.5 .3 .1 .5 .2-.5 .5-.3h13.7l.5 .3 .1 2.5h-3.2a1.03 1.03 0 0 0-1.4 0 1.03 1.03 0 0 0 0 1.4 1.03 1.03 0 0 0 1.4 .1h3.2v.6M109.3 175.6v.4M109.3 176.8v.5h1.2M109.3 176h1.2M109.4 178.9l.5-.3 .5 .3M109.6 175.3h.6M110.5 175.6v.4M110.5 176.8v1.5M110.5 177.8h-1.2v.5"/>
<path d="M112.4 176.6v1.9M118.3 176.9a1.03 1.03 0 0 1 1.5-.1h6.6a1.03 1.03 0 0 1 1.5 0 1.03 1.03 0 0 1 0 1.4 1.03 1.03 0 0 1-1.5 .1h-6.6a1.01 1.01 0 0 1-1.3 0 1.01 1.01 0 0 1-.2-1.4zM120.7 178.9l.7-.4 .7 .4M120.9 178.9l.5-.2 .5 .2M122.8 174.1h.7M123.1 174.1v4.8M124.2 178.9l.7-.4 .7 .4M124.4 178.9l.5-.2 .5 .2M124.6 171.8h43.3M133.9 176.6v1.9M135.8 175.6v.4M135.8 176.8v1.5"/>
<path d="M135.8 177.8h1.2v.5M135.8 176h1.2M135.9 178.9l.5-.3 .5 .3M137 175.6v.4M137 176.8v.5h-1.2M147.5 171.7l.6 .1-.6 .2zM148.1 171.8l.6-.1v.3zM148.1 169.8v22.6M173.2 171.8h42.7M197.5 171.7l.6 .1-.6 .2zM198.1 171.8l.6-.1v.3zM198.1 169.8v11.4"/>
<path d="M221.2 171.8h29.9M247.5 171.7l.6 .1-.6 .2zM248.1 169.8v11.8M248.1 176.8h3.3a1.03 1.03 0 0 1 1.4 0 1.03 1.03 0 0 1 0 1.4 1.03 1.03 0 0 1-1.4 .1h-3.3M248.1 174.8l.1-.5 .5-.3h13.8l.4 .2 .2 .4v2.2h-3.2a1.03 1.03 0 0 0-1.5 0 1.03 1.03 0 0 0 0 1.4 1.03 1.03 0 0 0 1.5 .1h3.2v.6M248.1 174.1h.4M248.1 171.8l.6-.1v.3zM249.2 178.9l.7-.4 .6 .4M249.4 178.9l.5-.2 .5 .2M258.9 176.6v1.9M260 171.7l.6 .1-.6 .2zM260.6 171.8l.6-.1v.3z"/>
<path d="M260.6 169.8v20.1M260.8 175.6v.4M260.8 176.8v1.5M260.8 177.8h1.2v.5M260.8 176h1.2M260.9 178.9l.5-.3 .5 .3M262 175.6v.4M262 176.8v.5h-1.2M271.6 171.8h-16.9M275.2 171.8h10.4M280.6 178.9v27M280.6 179.7h4.8"/>
<path d="M285 171.7l.6 .1-.6 .2zM285.4 179.4l.2 .2-.2 .1M285.4 179.4v.3M285.4 179.7v25.5M285.6 169.8v35.4M292.2 178.9l.2 .6h-.3zM292.2 178.9v11.5M294.3 178.9h-208.7v27h208.7M60.6 186.4v12l.7 3.8M61.3 182.7h.1M61.3 182.7l.7 .1M61.3 182.7l-.7 3.7"/>
<path d="M62 183.3a71.5 71.5 0 0 0 0 18.2M62 183.3l.3 .2M62 182.8v.5M62.1 183.2l-.1 .1M62.1 183.2l.3 .2M62.1 182.7v.5M62.1 182.7l-.1 .1M62.3 183.5l2.1 .1M62.3 181.9l-.3 .9M62.3 181.9h.1M62.4 183.4h2M62.4 183.4l-.1 .1"/>
<path d="M62.4 181.9l-.3 .8M62.4 181.9h3.3M64.4 180.6h-.3a2.62 2.62 0 0 0-2.8 2.1M64.4 183.6a65.4 65.4 0 0 0 0 17.7M64.4 183.4v.2M64.4 180.6a2.54 2.54 0 0 0-2.1 1.3M64.4 180.6v.1M64.4 180.7l-.8 .2-1.2 1M64.4 183.6h3M64.4 183.4h2.8M64.4 180.7h1.4M65.7 181.9l.1 1.3"/>
<path d="M65.8 180.7l-.1 1.2M65.8 180.7v2.5M65.8 180.7h1.4M65.8 183.2h1.4M67.2 181.5h.2M67.2 183.4l.2 .2M67.2 180.7v.8M67.2 181.5v1.9M67.2 180.7h.1M67.4 180.5v1M67.4 180.5l6.8-.1v1M67.4 180.5l-.2 .2"/>
<path d="M67.4 181.5v2.1M67.4 180.5l-3 .1M74.2 181.4v22M74.2 181.4l-6.8 .1M74.2 181.4h4.9M74.3 180.4v24M74.3 180.4h4.7M74.3 180.4l-.1 .2M79 180.4v24M79 180.4l.1 .2M79.1 180.6v.8M79.1 181.4v22"/>
<path d="M85.6 187.9h195M85.6 199.9h195M85.6 199.4h195M85.6 184.9h195M85.6 185.4h195M96.9 192.4h35.9M98.7 180.2l-1.7 .7M99.1 180.6l-2 .9M99.4 192.4l.6-.1v.3zM114.3 189.3l-1.1 2.8M126.3 189.6h2.3M126.6 190.5l.9 1.4"/>
<path d="M127.5 189.6v2.3M128.3 190.5l-.8 1.4M147.2 181.8l1.1 .4M248.1 181.6v.7M248.1 181.6h1M259.3 191.6a1.95 1.95 0 0 1 3.1 .8 1.92 1.92 0 0 1-1.6 1.3 1.92 1.92 0 0 1-1.8-.8v-1zM259.4 192.4h2.5M259.6 181.6h2.1M260.6 191.2v2.5M260.6 181.2h29.3M280.6 186.9l-195 .1M287.9 181.2l.1 .6h-.2z"/>
<path d="M287.9 181.2v9.2M287.9 194v9.7M292.2 194v11.9M338 195.9h9M339.9 195.9l.2 .6h-.3zM339.9 191.5v9.4M342.4 184.4v2.2M342.4 185.5h2.3M343.3 184.6l1.4 .9M344.7 185.5l-1.4 .8M345 194l.6-.2v.4zM345 192v3.9a2.5 2.5 0 0 0-2.5 2.5 2.5 2.5 0 0 0 2.5 2.5"/>
<path d="M345 194h5.8M346.4 193.8l.6 .2-.6 .2zM347 195.9a2.5 2.5 0 0 1 2.5 2.5 2.5 2.5 0 0 1-2.5 2.5h-9M347 192v3.9M362.1 196.4h10.2M61.3 202.2a2.83 2.83 0 0 0 3.1 2.1M61.3 202.2h.1M62 201.5l.1 .1M62 201.5v.6M62 202.1h.1M62 202.1l.3 .9M62 202.1l-.7 .1"/>
<path d="M62.1 202.1l.3 .8M62.1 201.6v.5M62.3 201.3l-.3 .2M62.3 201.3l.1 .1M62.3 203a2.56 2.56 0 0 0 2.1 1.3M62.4 201.4h2M62.4 201.4l-.3 .2M62.4 202.9l-.1 .1M62.4 202.9l.5 .6 1.5 .6M62.4 202.9h3.3M64.4 201.3h-2.1M64.4 201.3v.1"/>
<path d="M64.4 204.1v.2M64.4 204.1l2.8 .1M64.4 201.3h3M64.4 201.4h2.8M64.4 204.3h3M65.8 201.7v2.5l-.1-1.3M65.8 201.7l-.1 1.2M65.8 201.7h1.4M67.2 203.3h.2M67.2 204.1l.2 .2M67.2 203.3v.8M67.2 204.1v.1"/>
<path d="M67.2 201.4v1.9M67.4 203.3v1M67.4 201.3l-.2 .1M67.4 201.3v2M67.4 203.3l6.8 .1M74.2 203.4v1l-6.8-.1M74.2 203.4h4.9M74.2 204.3l.1 .1M74.3 204.4h4.7M77.8 211.3l-1.1 2.9M79.1 203.4v.9M79.1 204.9v.5l.3 .3"/>
<path d="M79.1 204.3v.6M79.1 204.3l-.1 .1M79.1 204.9h6.5M79.4 205.7h6M88.3 208.2h2.3M88.6 209.1l.8 1.3M89.4 208.2v2.2M90.3 209.1l-.9 1.3M97 203.9l1.7 .7M97.1 203.4l2 .8M98.1 204.8l.2 .6h-.3zM98.1 202.6v8.4h-22.6"/>
<path d="M148.3 202.6l-1.1 .5M260.6 204.8l.1 .6-.3-.1zM260.6 204.8l-.3 6.2h22.7M260.6 203.7h29.3M260.7 202.6l-.1 2.2M264.2 211.3l-1.1 2.9M274.7 208.2h2.3M275 209.1l.8 1.3M275.8 208.2v2.2M276.7 209.1l-.9 1.3M280.6 205.2h4.8M285.4 205.2h.2"/>
<path d="M285.4 205.2v.2M285.4 205.4h-199.8l-.2 .3M285.6 205.2l-.2 .2M287.8 203.1h.2l-.1 .6zM292.1 205.3h.3l-.2 .6zM339.8 200.3h.3l-.2 .6zM4 245.2h123v47.8M4 253.7h123M4 259.4h123M52.4 245.2v47.8M83.5 253.7v5.7M104.7 253.7v5.7"/>
<path d="M216 253h200M216 248h65M216 258h65M228.6 243v15M255.2 243v15M281 243v50M296 243v30M346 243v30M361 243v30M381 253v20M392 253v20M416 243h-200v50"/>
<path d="M4 265h123M4 270.6h123M4 276.2h123M84.9 279.3h1.3M85.5 278.6v1.3M216 278h65M216 273h200M216 263h165M216 268h65M231 263v15M256 263v15M311 273v20"/>
<path d="M393.4 260.5l9-2.5v10l-9-2.5zM4 281.8h123M4 287.4h123M83.5 287.4v5.6M84.9 280.6h1.3M104.7 287.4v5.6M267.4 287.2h1.2M267.4 286h1.2M268 285.5v1.1"/>
<circle cx="108.1" cy="36.9" r="1.06"/>
<circle cx="114.6" cy="36.9" r="1.68"/>
<circle cx="114.7" cy="36.9" r="1.72"/>
<circle cx="121.1" cy="36.9" r=".75"/>
<circle cx="121.1" cy="36.9" r=".5"/>
<circle cx="127.6" cy="36.9" r="1.68"/>
<circle cx="127.6" cy="36.9" r="1.72"/>
<circle cx="134.1" cy="36.9" r="1.06"/>
<circle cx="198.2" cy="36.2" r="1.11"/>
<circle cx="248.1" cy="36.2" r="1.11"/>
<circle cx="260.6" cy="36.2" r="1.11"/>
<circle cx="88.2" cy="51.4" r="1.5"/>
<circle cx="88.2" cy="43.4" r="1.49"/>
<circle cx="88.2" cy="51.4" r="1.42"/>
<circle cx="88.3" cy="43.4" r="1.42"/>
<circle cx="108.1" cy="57.9" r="1.06"/>
<circle cx="114.6" cy="57.9" r="1.68"/>
<circle cx="114.6" cy="57.9" r="1.73"/>
<circle cx="121.1" cy="57.9" r=".75"/>
<circle cx="121.1" cy="57.9" r=".5"/>
<circle cx="127.6" cy="57.9" r="1.73"/>
<circle cx="127.6" cy="57.9" r="1.68"/>
<circle cx="134.1" cy="57.9" r="1.06"/>
<circle cx="198.1" cy="58.7" r="1.1"/>
<circle cx="278.1" cy="43.4" r="1.49"/>
<circle cx="278.1" cy="43.4" r="1.41"/>
<circle cx="278.1" cy="51.4" r="1.43"/>
<circle cx="278.1" cy="51.4" r="1.51"/>
<circle cx="121.4" cy="64.1" r="1.3"/>
<circle cx="121.4" cy="64.1" r="1.35"/>
<circle cx="124.9" cy="64.1" r="1.3"/>
<circle cx="124.9" cy="64.1" r="1.35"/>
<circle cx="131.5" cy="69.3" r=".98"/>
<circle cx="249.9" cy="64.1" r="1.36"/>
<circle cx="249.9" cy="64.1" r="1.29"/>
<circle cx="88.1" cy="115.9" r="1.43"/>
<circle cx="88.2" cy="115.9" r="1.5"/>
<circle cx="110.1" cy="108.3" r="1.29"/>
<circle cx="110.2" cy="108.3" r="1.5"/>
<circle cx="117.6" cy="104" r=".84"/>
<circle cx="117.6" cy="104" r="1"/>
<circle cx="117.6" cy="104" r=".51"/>
<circle cx="117.7" cy="104" r=".98"/>
<circle cx="119.9" cy="104.1" r="1.1"/>
<circle cx="119.9" cy="104.1" r="1.15"/>
<circle cx="122.4" cy="104.1" r="1.16"/>
<circle cx="122.4" cy="104.1" r="1.09"/>
<circle cx="125.1" cy="108.3" r="1.3"/>
<circle cx="125.2" cy="108.3" r="1.5"/>
<circle cx="136.1" cy="108.3" r="1.29"/>
<circle cx="136.2" cy="108.3" r="1.36"/>
<circle cx="136.2" cy="108.3" r="1.5"/>
<circle cx="250.1" cy="108.3" r="1.36"/>
<circle cx="250.1" cy="108.3" r="1.5"/>
<circle cx="250.1" cy="108.3" r="1.29"/>
<circle cx="261.1" cy="108.3" r="1.3"/>
<circle cx="261.1" cy="108.3" r="1.36"/>
<circle cx="261.1" cy="108.3" r="1.5"/>
<circle cx="278.1" cy="115.9" r="1.42"/>
<circle cx="278.1" cy="115.9" r="1.51"/>
<circle cx="348.5" cy="126.6" r="2.01"/>
<circle cx="348.5" cy="121.6" r="1.75"/>
<circle cx="348.6" cy="126.6" r="2.11"/>
<circle cx="348.6" cy="121.6" r="2.11"/>
<circle cx="348.6" cy="126.6" r="1.76"/>
<circle cx="348.6" cy="121.6" r="2"/>
<circle cx="348.6" cy="121.6" r="1.7"/>
<circle cx="348.6" cy="126.6" r="1.7"/>
<circle cx="354.3" cy="136.2" r="1.51"/>
<circle cx="369.8" cy="126.6" r="2.01"/>
<circle cx="369.8" cy="121.6" r="2"/>
<circle cx="369.8" cy="126.6" r="2.1"/>
<circle cx="369.8" cy="121.6" r="2.1"/>
<circle cx="369.8" cy="121.6" r="1.73"/>
<circle cx="369.8" cy="126.6" r="1.7"/>
<circle cx="369.8" cy="121.6" r="1.7"/>
<circle cx="369.8" cy="126.6" r="1.74"/>
<circle cx="367.9" cy="149.8" r="1.49"/>
<circle cx="109.9" cy="175.8" r=".63"/>
<circle cx="121.4" cy="175.8" r=".74"/>
<circle cx="121.4" cy="175.8" r=".6"/>
<circle cx="124.9" cy="175.8" r=".74"/>
<circle cx="124.9" cy="175.8" r=".59"/>
<circle cx="136.4" cy="175.8" r=".63"/>
<circle cx="249.9" cy="175.8" r=".6"/>
<circle cx="249.9" cy="175.8" r=".76"/>
<circle cx="261.4" cy="175.8" r=".62"/>
<circle cx="91.4" cy="189.4" r=".82"/>
<circle cx="91.4" cy="195.4" r=".82"/>
<circle cx="98.1" cy="192.4" r="1.25"/>
<circle cx="98.1" cy="181.2" r="1.1"/>
<circle cx="113.8" cy="190.7" r=".98"/>
<circle cx="148.1" cy="181.2" r="1.1"/>
<circle cx="148.1" cy="192.4" r="1.26"/>
<circle cx="198.1" cy="181.2" r="1.11"/>
<circle cx="248.1" cy="181.2" r="1.1"/>
<circle cx="260.1" cy="192.4" r="3.5"/>
<circle cx="260.6" cy="181.2" r="1.1"/>
<circle cx="274.9" cy="189.4" r=".82"/>
<circle cx="274.9" cy="195.4" r=".82"/>
<circle cx="77.3" cy="212.8" r="1"/>
<circle cx="98.1" cy="203.7" r="1.1"/>
<circle cx="148.1" cy="203.7" r="1.1"/>
<circle cx="198.1" cy="203.7" r="1.11"/>
<circle cx="248.1" cy="203.7" r="1.1"/>
<circle cx="260.6" cy="203.7" r="1.1"/>
<circle cx="263.7" cy="212.7" r=".99"/>
</g>
<path d="M412.4 262.3a2.5 2.5 0 0 0-4.1-1.1 2.5 2.5 0 0 0 1 4.2 2.5 2.5 0 0 0 3.2-2.9l-.1-.2" fill="none" stroke="#000" stroke-width=".3" stroke-dasharray="30.5 1.3 1.3 1.3" stroke-dashoffset="24.5" stroke-linecap="butt"/>
<path d="M414.8 261.5a5 5 0 0 0-8.3-2 5 5 0 0 0 2.2 8.3 5 5 0 0 0 6.2-6l-.1-.3" fill="none" stroke="#000" stroke-width=".3" stroke-dasharray="30.5 1.3 1.3 1.3" stroke-dashoffset="16.7" stroke-linecap="butt"/>
<path d="M359.2 117.3v16.6" fill="none" stroke="#000" stroke-width=".3" stroke-dasharray="30.5 1.3 1.3 1.3" stroke-dashoffset="24.1"/>
<path d="M259.4 192.4h-1.2M260.7 191.2v-1.3M260.7 193.7v1.2M261.9 192.4h1.3" fill="none" stroke="#000" stroke-width=".3" stroke-dasharray="30.5 1.3 1.3 1.3"/>
<path d="M410 255.7v14.9" fill="none" stroke="#000" stroke-width=".3" stroke-dasharray="30.5 1.3 1.3 1.3" stroke-dashoffset="25"/>
<path d="M403.4 263l12.6-.1" fill="none" stroke="#000" stroke-width=".3" stroke-dasharray="30.5 1.3 1.3 1.3" stroke-dashoffset="26.1"/>
<path d="M216 248v5" fill="none" stroke="#000" stroke-width=".3" stroke-dasharray="30.5 1.3 1.3 1.3" stroke-dashoffset="29.9"/>
<path d="M87.2 58.4v-21M121.2 57.9v-21M246.2 58.3v-21M279.9 58.1v-21" fill="none" stroke="#f00" stroke-width=".3" stroke-dasharray="30.5 1.3 1.3 1.3" stroke-dashoffset="21.9"/>
<g fill="#000">
<path d="M345.2 128.3l.6 .1-.6 .2z"/>
<path d="M60.6 20.6l.6-.2v.3zM120.5 20.4l.6 .2-.6 .1zM60.6 26.2l.6-.2v.3zM86.5 26l.6 .2-.6 .1z"/>
<path d="M139.2 36.9l.1 .6h-.3zM139 57.3h.3l-.1 .6zM378.7 99.9l.2 .6h-.3zM378.6 129.3h.3l-.2 .6zM287.9 181.2l.1 .6h-.2zM287.8 203.1h.2l-.1 .6zM292.2 178.9l.2 .6h-.3zM292.1 205.3h.3l-.2 .6zM339.9 195.9l.2 .6h-.3zM339.8 200.3h.3l-.2 .6z"/>
<path d="M149.5 26l.6 .2-.6 .1zM92.1 26.2l.6-.2v.3z"/>
<path d="M285 27.7l.6 .2-.6 .1zM279.9 27.9l.6-.2v.3zM245.5 20.4l.6 .2-.6 .1zM121.1 20.6l.6-.2v.3z"/>
<path d="M60.6 95.8l.6-.2v.4zM285 95.6l.6 .2-.6 .2zM108.1 31.4l.6-.1v.3zM133.5 31.3l.6 .1-.6 .2zM108.1 59l-.1 .6h.3zM121.1 58.7l-.1 .6h.3zM99.4 192.4l.6 .2v-.3zM98.1 204.8l-.1 .6h.3zM260.6 204.8l-.2 .5 .3 .1zM98.1 171.8l.6-.1v.3zM147.5 171.7l.6 .1-.6 .2z"/>
<path d="M359.2 132.4l.6-.1v.3zM372.1 132.3l.6 .1-.6 .2z"/>
<path d="M358.6 132.3l.6 .1-.6 .2zM345.8 132.4l.6-.1v.3z"/>
<path d="M56.2 155.3h.3l-.2 .6zM56.3 103.9l.2 .6h-.3z"/>
<path d="M60.6 171.8l.6-.1v.3zM97.5 171.7l.6 .1-.6 .2z"/>
<path d="M198.1 171.8l.6-.1v.3zM247.5 171.7l.6 .1-.6 .2z"/>
<path d="M248.1 171.8l.6-.1v.3zM260 171.7l.6 .1-.6 .2zM148.1 171.8l.6-.1v.3zM197.5 171.7l.6 .1-.6 .2z"/>
<path d="M285 171.7l.6 .1-.6 .2zM260.6 171.8l.6-.1v.3zM346.4 193.8l.6 .2-.6 .2zM345 194l.6-.2v.4z"/>
</g>
<g font-size="6.3">
<text x="282.1" y="250.3">名称</text>
<text x="347.1" y="250.3">图号</text>
<text x="282.1" y="260.3">材质</text>
<text x="347.1" y="260.3">质量</text>
<text x="383.3" y="262.1">视</text>
<text x="383.3" y="269.9">图</text>
<text x="282.1" y="270.3">版次</text>
<text x="347.1" y="270.3">比例</text>
</g>
<g font-size="4.2">
<text x="4.8" y="237.6">注意：1.行走平行度（正面+侧面），450行程内，≤±0.03mm，1000行程内，≤±0.05mm。</text>
<text x="12.2" y="243.3">2.本体形变，450行程内，≤±0.03mm，1000行程内，≤±0.05mm。</text>
<text x="18.6" y="251.3">型号/规格</text>
<text x="70.6" y="251.3">GTH5-250-BM-M10-C4</text>
<text x="301.9" y="249.5">GTH5-250-BM-M10-C4</text>
<text x="14.4" y="258.3">螺杆型号/规格</text>
<text x="19.7" y="263.9">有效行程</text>
<text x="63.7" y="258.3">1205</text>
<text x="86.5" y="263.9">250</text>
<text x="89.9" y="258.3">1210</text>
<text x="111.7" y="258.3">1220</text>
<text x="19.7" y="269.5">精度等级</text>
<text x="87.6" y="269.5">C7</text>
<text x="259" y="267">2022/7/25</text>
<text x="19.7" y="275.2">马达容量</text>
<text x="74.9" y="275.2">100W（无刹车）</text>
<text x="15.5" y="280.8">重复定位精度</text>
<text x="86.7" y="280.8">0.02</text>
<text x="9.1" y="286.4">感应开关方式及数量</text>
<text x="72.7" y="286.4">外挂型三只（C4）</text>
<text x="15.5" y="292">建议最快速度</text>
<text x="60.5" y="292">250MM/S</text>
<text x="86.7" y="292">500MM/S</text>
<text x="107.4" y="292">1000MM/S</text>
</g>
<g font-size="4.1">
<text x="265.6" y="194">I</text>
<text x="366.2" y="195.2">I</text>
<text x="362.1" y="200.4">1 : 1</text>
</g>
<g font-size="3.5">
<text x="79" y="21.8">121 滑台原点位置</text>
<text x="174.4" y="21.8">250 有效行程</text>
<text x="64.1" y="29.2">滑台极限位置</text>
<text x="69.9" y="25.7">53</text>
<text x="77.3" y="25.7">1</text>
<text x="124.5" y="27.4">116</text>
<text x="288.9" y="29.1">11.50</text>
<text x="301.7" y="29.1">1 滑台极限位置</text>
<text x="125.4" y="32.7">52</text>
<text x="140.5" y="48" transform="rotate(-90 140.5 48)">42</text>
<text x="87.1" y="70.6">4 x M5 贯穿</text>
<text x="122.7" y="70.5">2 x</text>
<text x="134.3" y="70.5">3 H7</text>
<text x="148.1" y="70.5">7</text>
<text x="174.6" y="97.1">450</text>
<text x="380" y="115.5" transform="rotate(-90 380 115.5)">60</text>
<text x="57.6" y="130.5" transform="rotate(-90 57.6 130.5)">104</text>
<text x="332.3" y="127.9">基准面</text>
<text x="348.7" y="133.7">26.70</text>
<text x="363.7" y="133.7">27</text>
<text x="80.9" y="173.1">75</text>
<text x="119.3" y="173.1">100</text>
<text x="167.9" y="173.1">100</text>
<text x="215.9" y="173.1">100</text>
<text x="251.2" y="173.1">25</text>
<text x="271.6" y="173.1">50</text>
<text x="344.8" y="183.7" transform="rotate(-90 344.8 183.7)">6</text>
<text x="105" y="191.9">2 x</text>
<text x="116.5" y="191.9">5 H7</text>
<text x="130.4" y="191.9">6</text>
<text x="337.7" y="188" transform="rotate(-90 337.7 188)">+0.012</text>
<text x="341.2" y="191.5" transform="rotate(-90 341.2 191.5)">5</text>
<text x="341.2" y="186.2" transform="rotate(-90 341.2 186.2)">0</text>
<text x="289.2" y="193.9" transform="rotate(-90 289.2 193.9)">45</text>
<text x="293.5" y="193.9" transform="rotate(-90 293.5 193.9)">54</text>
<text x="350.8" y="195.3">2</text>
<text x="75.6" y="210.5">6 x M5</text>
<text x="80" y="214">4.40 贯穿</text>
<text x="92.2" y="210.5">15</text>
<text x="262.1" y="210.5">4 x M5</text>
<text x="266.4" y="214">4.40 贯穿</text>
<text x="278.7" y="210.5">15</text>
<text x="221.4" y="246.8">1</text>
<text x="221.4" y="251.8">2</text>
<text x="218.8" y="256.8">序号</text>
<text x="232.2" y="256.8">修 订 版 次</text>
<text x="257.5" y="256.8">设计变更编号</text>
<text x="228.2" y="261.8">设</text>
<text x="240.1" y="261.8">计</text>
<text x="252" y="261.8">变</text>
<text x="263.9" y="261.8">更</text>
<text x="219.1" y="266.7">设 计</text>
<text x="368.3" y="269.3">1:2</text>
<text x="219.1" y="271.7">校 核</text>
<text x="219.1" y="276.7">批 准</text>
<text x="222.9" y="282.7">技术要求：</text>
<text x="231.8" y="287.3">1、未标注公差全部 0.1</text>
<text x="231.7" y="291.8">2、未标注倒角全部C0.3</text>
</g>
</svg>
